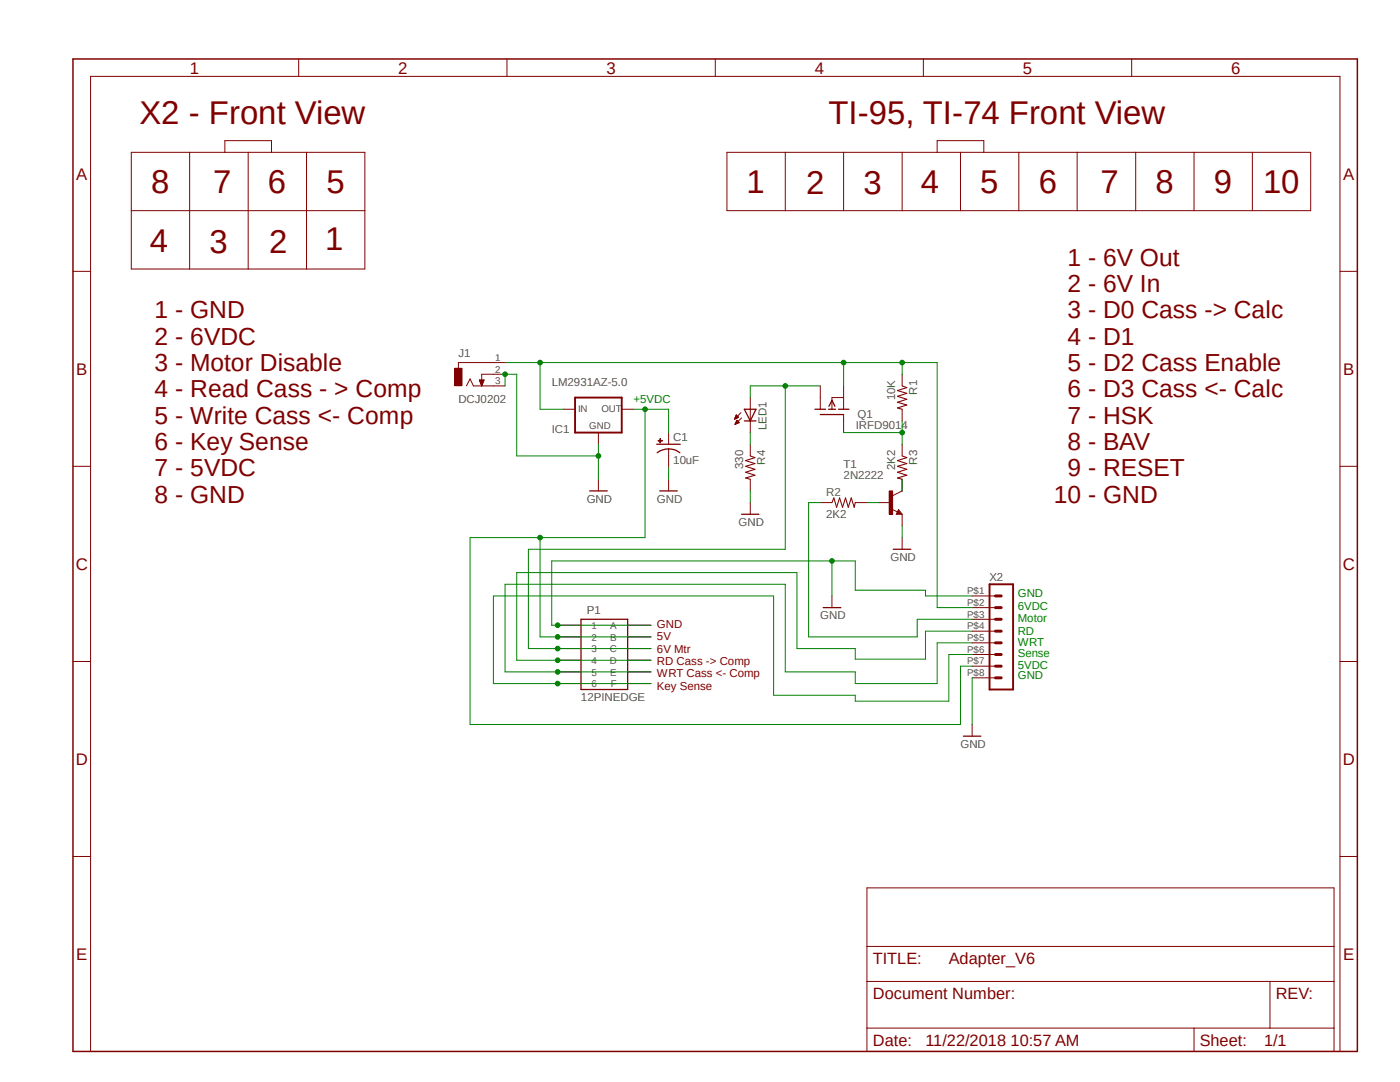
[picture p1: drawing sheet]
<svg xmlns="http://www.w3.org/2000/svg" width="279mm" height="216mm" viewBox="0 0 279 216" stroke-linecap="round" stroke-linejoin="round" font-family="sans-serif">
<path d="M14.1 11.5l257.1 198.9M271.2 11.5l-257.1 198.9" fill="none" stroke="#fff" stroke-width=".2"/>
<g fill="none" stroke="#800000" stroke-width=".2">
<path d="M26.2 30.4h46.6v23.3h-46.6zM37.8 30.4v23.3M44.9 30.4v-2.3h9.3v2.3M49.5 30.4v23.3M61.2 30.4v23.3M145.1 30.4h116.5v11.6h-116.5zM156.7 30.4v11.6M168.4 30.4v11.6M180 30.4v11.6M187 30.4v-2.3h9.3v2.3M191.7 30.4v11.6M203.3 30.4v11.6"/>
<path d="M215 30.4v11.6M226.7 30.4v11.6M238.3 30.4v11.6M249.9 30.4v11.6M26.2 42h46.6M93.1 77l.7-1.4 .7 1.4h4M98.5 72.3h-7v1.2M98.5 74.7h-2.4v2.3M163.7 77v4.7M168.4 77v4.7M168.4 79.3h-2.4v2.4M112.4 81.7h2.4"/>
<path d="M119.4 86.3v2.3M124.1 81.7h2.3M168.4 82.8v3.5M111.3 124.8h4.7M111.3 127.1h4.7M111.3 129.4h4.7M111.3 131.7h4.7M111.3 134.1h4.7M111.3 136.4h4.7M125.3 124.8h4.6M125.3 127.1h4.6M125.3 129.4h4.6"/>
<path d="M125.3 131.7h4.6M125.3 134.1h4.6M125.3 136.4h4.6"/>
</g>
<path d="M162.6 81.7h2.2M163.7 82.7h4.7M165.4 81.7h1.4M165.4 81.1l.6-1.2 .6 1.2M167.3 81.7h2.1M116 123.6h9.3v14h-9.3z" fill="none" stroke="#800000" stroke-width=".25"/>
<path d="M114.8 79.3h9.3v7h-9.3z" fill="none" stroke="#800000" stroke-width=".38"/>
<path d="M90.8 73.5h1.4v3.5h-1.4z" fill-rule="evenodd" fill="#800000"/>
<g fill="none" stroke="#800000" stroke-width=".2">
<path d="M90.8 73.5h1.4v3.5h-1.4zM95.7 75.8h.9l-.5 1.2zM95.7 75.9h.9M95.8 76.1h.7M95.8 76h.7M95.8 76.2h.6M95.9 76.4h.5M95.9 76.3h.5M95.9 76.5h.5M96 76.6h.3M96 76.5h.3M96 76.7h.2"/>
<path d="M96.1 76.8h.1M96.1 76.9h.1M98.5 72.3h2.3M98.5 74.7h2.3M98.5 77h2.3M180 74.7v2.3M119.4 95.6v2.4M133.4 89.6v1.4M180 81.7v2.3M166 118.9v2.3"/>
</g>
<path d="M117.7 98h3.5M131.1 88.6h4.7M131.1 90.3a3.7 3.7 0 0 1 4.6 0M164.3 121.2h3.5" fill="none" stroke="#800000" stroke-width=".25"/>
<path d="M180 77l1 .3-1.9 .6 1.9 .6-1.9 .6 1.9 .6-1.9 .6 1.9 .5-1.9 .6 .9 .3" fill="none" stroke="#800000" stroke-width=".21"/>
<path d="M131.3 87.9l.9 .1z" fill-rule="evenodd" fill="#800000"/>
<path d="M131.3 87.9l.9 .1z" fill="none" stroke="#800000" stroke-width=".2"/>
<path d="M131.7 87.5l.1 .9z" fill-rule="evenodd" fill="#800000"/>
<g fill="none" stroke="#800000" stroke-width=".2">
<path d="M59.6 11.8v3.4M101.2 11.8v3.4M142.7 11.8v3.4M184.3 11.8v3.4M225.8 11.8v3.4M14.6 54.1h3.5M267.4 54.1h3.5M14.6 93h3.5M131.7 87.5l.1 .9zM133.4 86.3v2.3M133.4 91v2.3M133.4 95.6v2.4"/>
<path d="M180 98l-1.8 .9M267.4 93h3.5M178 101.6l1.1 .6M179.3 101.7l.7 .9h-1.1zM180 107.3v2.3M194 118.9h4.7M14.6 132h3.5M194 121.2h4.7M194 123.6h4.7M194 125.9h4.7M194 128.3h4.7M194 130.6h4.7"/>
<path d="M194 132.9h4.7M194 135.3h4.7M267.4 132h3.5M194 144.6v2.3M14.6 170.9h3.5M173 177.2h93.2v32.6h-93.2zM267.4 170.9h3.5M173 195.8h93.2M173 188.8h93.2M253.4 195.8v9.3M18.1 209.8v-194.6h249.3v194.6M173 205.1h93.2"/>
<path d="M238.3 205.1v4.7"/>
</g>
<path d="M131.7 98h3.5M178.3 109.6h3.5M179.3 102.2l.2 .2h-.4l.2-.5 .5 .6h-.7M192.3 146.9h3.4" fill="none" stroke="#800000" stroke-width=".25"/>
<path d="M14.6 11.8h256.3v198h-256.3z" fill="none" stroke="#800000" stroke-width=".3"/>
<path d="M197.5 116.6h4.7v21h-4.7z" fill="none" stroke="#800000" stroke-width=".38"/>
<path d="M198.7 118.9h1.1M198.7 125.9h1.1M198.7 128.3h1.1M198.7 123.6h1.1M198.7 121.2h1.1M198.7 130.6h1.1M198.7 132.9h1.1M198.7 135.3h1.1" fill="none" stroke="#800000" stroke-width=".59"/>
<path d="M177.5 98h.6v4.6h-.6z" fill-rule="evenodd" fill="#800000"/>
<g fill="none" stroke="#800000" stroke-width=".2">
<path d="M149.7 79.3v7M146.6 83.6h.1M146.6 83.5h.3M146.7 83.4h.4M146.7 83.4h.5M146.7 83.3h.7M146.7 84.7h.1M146.7 84.6h.2M146.8 83.2h.5M146.8 84.5h.3M146.8 83.1h.4M146.8 84.4h.5"/>
<path d="M146.9 83.1h.3M146.9 83h.2M146.9 84.3h.6M146.9 82.9h.1M146.9 84.3h.5M146.9 84.2h.5M146.9 82.8l-.3 .9M146.9 82.8l.5 .5M146.9 82.8h.1M146.9 84.1h.4M147 84h.2M147 83.9h.2"/>
<path d="M147 83.9h.1M147.1 83.9l.4 .4-.8 .4zM147.4 83.3l-.8 .4M147.9 82.3l-1.3 1.4M148 83.4l-1.3 1.3M149.7 88.6v2.4M149.7 95.6v2.4M177.5 98h.6v4.6h-.6zM180 88.6v2.4M180 95.6v2.4M149.7 100.3v2.3M163.7 100.3h2.3"/>
<path d="M170.7 100.3h2.3M175.3 100.3h2.4M180 102.6v2.3"/>
</g>
<path d="M149.7 91l1 .3-1.9 .6 1.9 .6-1.9 .5 1.9 .6-1.9 .6 1.9 .6-1.9 .6 .9 .2M180 91l1 .3-1.9 .6 1.9 .6-1.9 .5 1.9 .6-1.9 .6 1.9 .6-1.9 .6 .9 .2M166 100.3l.4-.9 .6 1.8 .6-1.8 .5 1.8 .6-1.8 .6 1.8 .6-1.8 .6 1.8 .2-.9" fill="none" stroke="#800000" stroke-width=".21"/>
<path d="M148.5 81.7h2.4l-1.2 2.3zM148.5 84h2.4M148 102.6h3.5" fill="none" stroke="#800000" stroke-width=".25"/>
<path d="M126.4 81.7h7v4.6M128.7 81.7v25.6h-20.9v19.8h3.5" fill="none" stroke="#008000" stroke-width=".2"/>
<circle cx="128.7" cy="81.7" r=".46" fill="#008000"/>
<g fill="none" stroke="#008000" stroke-width=".2">
<path d="M111.3 127.1h18.6"/>
<circle cx="128.7" cy="81.7" r=".46"/>
</g>
<circle cx="111.3" cy="127.1" r=".46" fill="#008000"/>
<g fill="none" stroke="#008000" stroke-width=".2">
<path d="M107.8 107.3h-14v37.3h97.9v-11.7h2.3"/>
<circle cx="111.3" cy="127.1" r=".46"/>
</g>
<circle cx="107.8" cy="107.3" r=".46" fill="#008000"/>
<g fill="none" stroke="#008000" stroke-width=".2">
<path d="M170.7 129.4h-11.7v-15.1h-55.9v17.4h26.8"/>
<circle cx="107.8" cy="107.3" r=".46"/>
</g>
<circle cx="111.3" cy="131.7" r=".46" fill="#008000"/>
<g fill="none" stroke="#008000" stroke-width=".2">
<path d="M129.9 134.1h-29.1v-17.5h55.9v17.5h14M194 125.9h-9.3v5.6h-14v-2.1"/>
<circle cx="111.3" cy="131.7" r=".46"/>
</g>
<circle cx="111.3" cy="134.1" r=".46" fill="#008000"/>
<g fill="none" stroke="#008000" stroke-width=".2">
<path d="M129.9 136.4h-31.4v-17.5h55.9v19.8h16.3M194 128.3h-7v8.1h-16.3v-2.3"/>
<circle cx="111.3" cy="134.1" r=".46"/>
</g>
<circle cx="111.3" cy="136.4" r=".46" fill="#008000"/>
<g fill="none" stroke="#008000" stroke-width=".2">
<path d="M103.1 91h16.3M119.4 88.6v7M194 130.6h-4.6v9.3h-18.7v-1.2"/>
<circle cx="111.3" cy="136.4" r=".46"/>
</g>
<circle cx="119.4" cy="91" r=".46" fill="#008000"/>
<g fill="none" stroke="#008000" stroke-width=".2">
<path d="M103.1 74.7h-2.3v2.3"/>
<circle cx="119.4" cy="91" r=".46"/>
</g>
<circle cx="100.8" cy="74.7" r=".46" fill="#008000"/>
<g fill="none" stroke="#008000" stroke-width=".2">
<path d="M103.1 74.7v16.3M166 111.9v7M170.7 117.8v-5.9h-60.6v12.9h1.2"/>
<circle cx="100.8" cy="74.7" r=".46"/>
</g>
<circle cx="166" cy="111.9" r=".46" fill="#008000"/>
<g fill="none" stroke="#008000" stroke-width=".2">
<path d="M111.3 124.8h18.6"/>
<circle cx="166" cy="111.9" r=".46"/>
</g>
<circle cx="111.3" cy="124.8" r=".46" fill="#008000"/>
<g fill="none" stroke="#008000" stroke-width=".2">
<path d="M100.8 72.3h67.6v4.7M107.8 72.3v9.4h4.6M133.4 93.3v2.3M149.7 98v2.3M170.7 117.8h14v1.1h9.3M180 104.9v2.4M194 135.3v9.3"/>
<circle cx="111.3" cy="124.8" r=".46"/>
</g>
<circle cx="107.8" cy="72.3" r=".46" fill="#008000"/>
<g fill="none" stroke="#008000" stroke-width=".2">
<path d="M168.4 72.3h18.6v48.9"/>
<circle cx="107.8" cy="72.3" r=".46"/>
</g>
<circle cx="168.4" cy="72.3" r=".46" fill="#008000"/>
<g fill="none" stroke="#008000" stroke-width=".2">
<path d="M180 72.3v2.4M187 121.2h7"/>
<circle cx="168.4" cy="72.3" r=".46"/>
</g>
<circle cx="180" cy="72.3" r=".46" fill="#008000"/>
<g fill="none" stroke="#008000" stroke-width=".2">
<path d="M163.7 77h-7v32.6h-51.2v19.8h24.4"/>
<circle cx="180" cy="72.3" r=".46"/>
</g>
<circle cx="111.3" cy="129.4" r=".46" fill="#008000"/>
<g fill="none" stroke="#008000" stroke-width=".2">
<path d="M156.7 77h-7v2.3"/>
<circle cx="111.3" cy="129.4" r=".46"/>
</g>
<circle cx="156.7" cy="77" r=".46" fill="#008000"/>
<g fill="none" stroke="#008000" stroke-width=".2">
<path d="M168.4 86.3h11.6M180 84v4.6M180 95.6v2.4M163.7 100.3h-2.3v26.8h21.6v-3.5h11M173 100.3h2.3"/>
<circle cx="156.7" cy="77" r=".46"/>
</g>
<circle cx="180" cy="86.3" r=".46" fill="#008000"/>
<g fill="none" stroke="#008000" stroke-width=".2">
<path d="M149.7 86.3v2.3"/>
<circle cx="180" cy="86.3" r=".46"/>
</g>
<g font-size="6.6" fill="#800000">
<text x="27.9" y="24.8">X2 - Front View</text>
<text x="165.4" y="24.8">TI-95, TI-74 Front View</text>
<text x="30.2" y="38.6">8</text>
<text x="42.5" y="38.6">7</text>
<text x="53.5" y="38.6">6</text>
<text x="65.2" y="38.6">5</text>
<text x="149" y="38.6">1</text>
<text x="160.9" y="38.8">2</text>
<text x="172.3" y="38.8">3</text>
<text x="183.8" y="38.6">4</text>
<text x="195.6" y="38.6">5</text>
<text x="207.3" y="38.6">6</text>
<text x="219.6" y="38.6">7</text>
<text x="230.6" y="38.6">8</text>
<text x="242.2" y="38.6">9</text>
<text x="252.1" y="38.6">10</text>
<text x="29.9" y="50.2">4</text>
<text x="41.8" y="50.4">3</text>
<text x="53.7" y="50.4">2</text>
<text x="64.9" y="50">1</text>
</g>
<g font-size="4.9" fill="#800000">
<text x="213" y="53">1 - 6V Out</text>
<text x="213" y="58.3">2 - 6V In</text>
<text x="30.9" y="63.5">1 - GND</text>
<text x="213" y="63.5">3 - D0 Cass -&gt; Calc</text>
<text x="30.9" y="68.8">2 - 6VDC</text>
<text x="213" y="68.8">4 - D1</text>
<text x="30.9" y="74">3 - Motor Disable</text>
<text x="213" y="74">5 - D2 Cass Enable</text>
<text x="30.9" y="79.3">4 - Read Cass - &gt; Comp</text>
<text x="213" y="79.3">6 - D3 Cass &lt;- Calc</text>
<text x="30.9" y="84.5">5 - Write Cass &lt;- Comp</text>
<text x="30.9" y="89.8">6 - Key Sense</text>
<text x="213" y="84.5">7 - HSK</text>
<text x="213" y="89.8">8 - BAV</text>
<text x="30.9" y="95">7 - 5VDC</text>
<text x="213" y="95">9 - RESET</text>
<text x="30.9" y="100.3">8 - GND</text>
<text x="210.3" y="100.3">10 - GND</text>
</g>
<g font-size="3.3" fill="#800000">
<text x="37.9" y="14.7">1</text>
<text x="79.5" y="14.7">2</text>
<text x="121" y="14.7">3</text>
<text x="162.6" y="14.7">4</text>
<text x="204.1" y="14.7">5</text>
<text x="245.7" y="14.7">6</text>
<text x="15.2" y="35.9">A</text>
<text x="268.1" y="35.9">A</text>
<text x="15.2" y="74.8">B</text>
<text x="268.1" y="74.8">B</text>
<text x="15.1" y="113.7">C</text>
<text x="268" y="113.7">C</text>
<text x="15.1" y="152.6">D</text>
<text x="268" y="152.6">D</text>
<text x="15.2" y="191.5">E</text>
<text x="268.1" y="191.5">E</text>
<text x="174.2" y="192.3">TITLE:</text>
<text x="189.4" y="192.3">Adapter_V6</text>
<text x="174.2" y="199.3">Document Number:</text>
<text x="254.6" y="199.3">REV:</text>
<text x="174.2" y="208.7">Date:</text>
<text x="184.7" y="208.7">11/22/2018 10:57 AM</text>
<text x="239.4" y="208.7">Sheet:</text>
<text x="252.3" y="208.7">1/1</text>
</g>
<g font-size="2.3" fill="#505050">
<text x="91.5" y="71.2">J1</text>
<text x="110.1" y="77">LM2931AZ-5.0</text>
<text x="91.5" y="80.5">DCJ0202</text>
<text x="171.2" y="83.3">Q1</text>
<text x="178.6" y="79.9" transform="rotate(-90 178.6 79.9)">10K</text>
<text x="183" y="78.7" transform="rotate(-90 183 78.7)">R1</text>
<text x="110.1" y="86.3">IC1</text>
<text x="134.4" y="88.1">C1</text>
<text x="153" y="85.9" transform="rotate(-90 153 85.9)">LED1</text>
<text x="170.8" y="85.6">IRFD9014</text>
<text x="134.4" y="92.5">10uF</text>
<text x="148.3" y="93.6" transform="rotate(-90 148.3 93.6)">330</text>
<text x="152.7" y="92.7" transform="rotate(-90 152.7 92.7)">R4</text>
<text x="168.4" y="95.6">2N2222</text>
<text x="168.4" y="93.3">T1</text>
<text x="178.6" y="93.9" transform="rotate(-90 178.6 93.9)">2K2</text>
<text x="183" y="92.7" transform="rotate(-90 183 92.7)">R3</text>
<text x="117.1" y="100.3">GND</text>
<text x="131.1" y="100.3">GND</text>
<text x="164.9" y="98.9">R2</text>
<text x="147.4" y="104.9">GND</text>
<text x="164.9" y="103.3">2K2</text>
<text x="177.7" y="111.9">GND</text>
<text x="197.5" y="115.9">X2</text>
<text x="117.1" y="122.4">P1</text>
<text x="163.7" y="123.6">GND</text>
<text x="115.9" y="139.9">12PINEDGE</text>
<text x="191.7" y="149.2">GND</text>
</g>
<g font-size="2.3" fill="#008000">
<text x="126.4" y="80.5">+5VDC</text>
<text x="203.1" y="119.2">GND</text>
<text x="203.1" y="124.1">Motor</text>
<text x="203.1" y="121.7">6VDC</text>
<text x="203.1" y="126.6">RD</text>
<text x="203.1" y="128.9">WRT</text>
<text x="203.1" y="131.1">Sense</text>
<text x="203.1" y="135.5">GND</text>
<text x="203.1" y="133.4">5VDC</text>
</g>
<g font-size="2.3" fill="#800000">
<text x="131.1" y="125.3">GND</text>
<text x="131.1" y="127.8">5V</text>
<text x="131.1" y="130.2">6V Mtr</text>
<text x="131.1" y="132.7">RD Cass -&gt; Comp</text>
<text x="131.1" y="135.1">WRT Cass &lt;- Comp</text>
<text x="131.1" y="137.6">Key Sense</text>
</g>
<g font-size="1.9" fill="#505050">
<text x="98.8" y="72">1</text>
<text x="98.8" y="74.3">2</text>
<text x="98.8" y="76.7">3</text>
<text x="115.4" y="82.3">IN</text>
<text x="120" y="82.3">OUT</text>
<text x="117.6" y="85.6">GND</text>
<text x="193" y="118.6">P$1</text>
<text x="118.1" y="125.5">1</text>
<text x="121.8" y="125.5">A</text>
<text x="193" y="120.9">P$2</text>
<text x="193" y="123.3">P$3</text>
<text x="193" y="125.6">P$4</text>
<text x="118.1" y="127.8">2</text>
<text x="118.1" y="130.1">3</text>
<text x="121.7" y="130.1">C</text>
<text x="121.8" y="127.8">B</text>
<text x="193" y="127.9">P$5</text>
<text x="193" y="130.3">P$6</text>
<text x="118.1" y="132.5">4</text>
<text x="118.1" y="134.8">5</text>
<text x="118.1" y="137.1">6</text>
<text x="121.7" y="132.5">D</text>
<text x="121.8" y="134.8">E</text>
<text x="121.9" y="137.1">F</text>
<text x="193" y="132.6">P$7</text>
<text x="193" y="134.9">P$8</text>
</g>
</svg>
